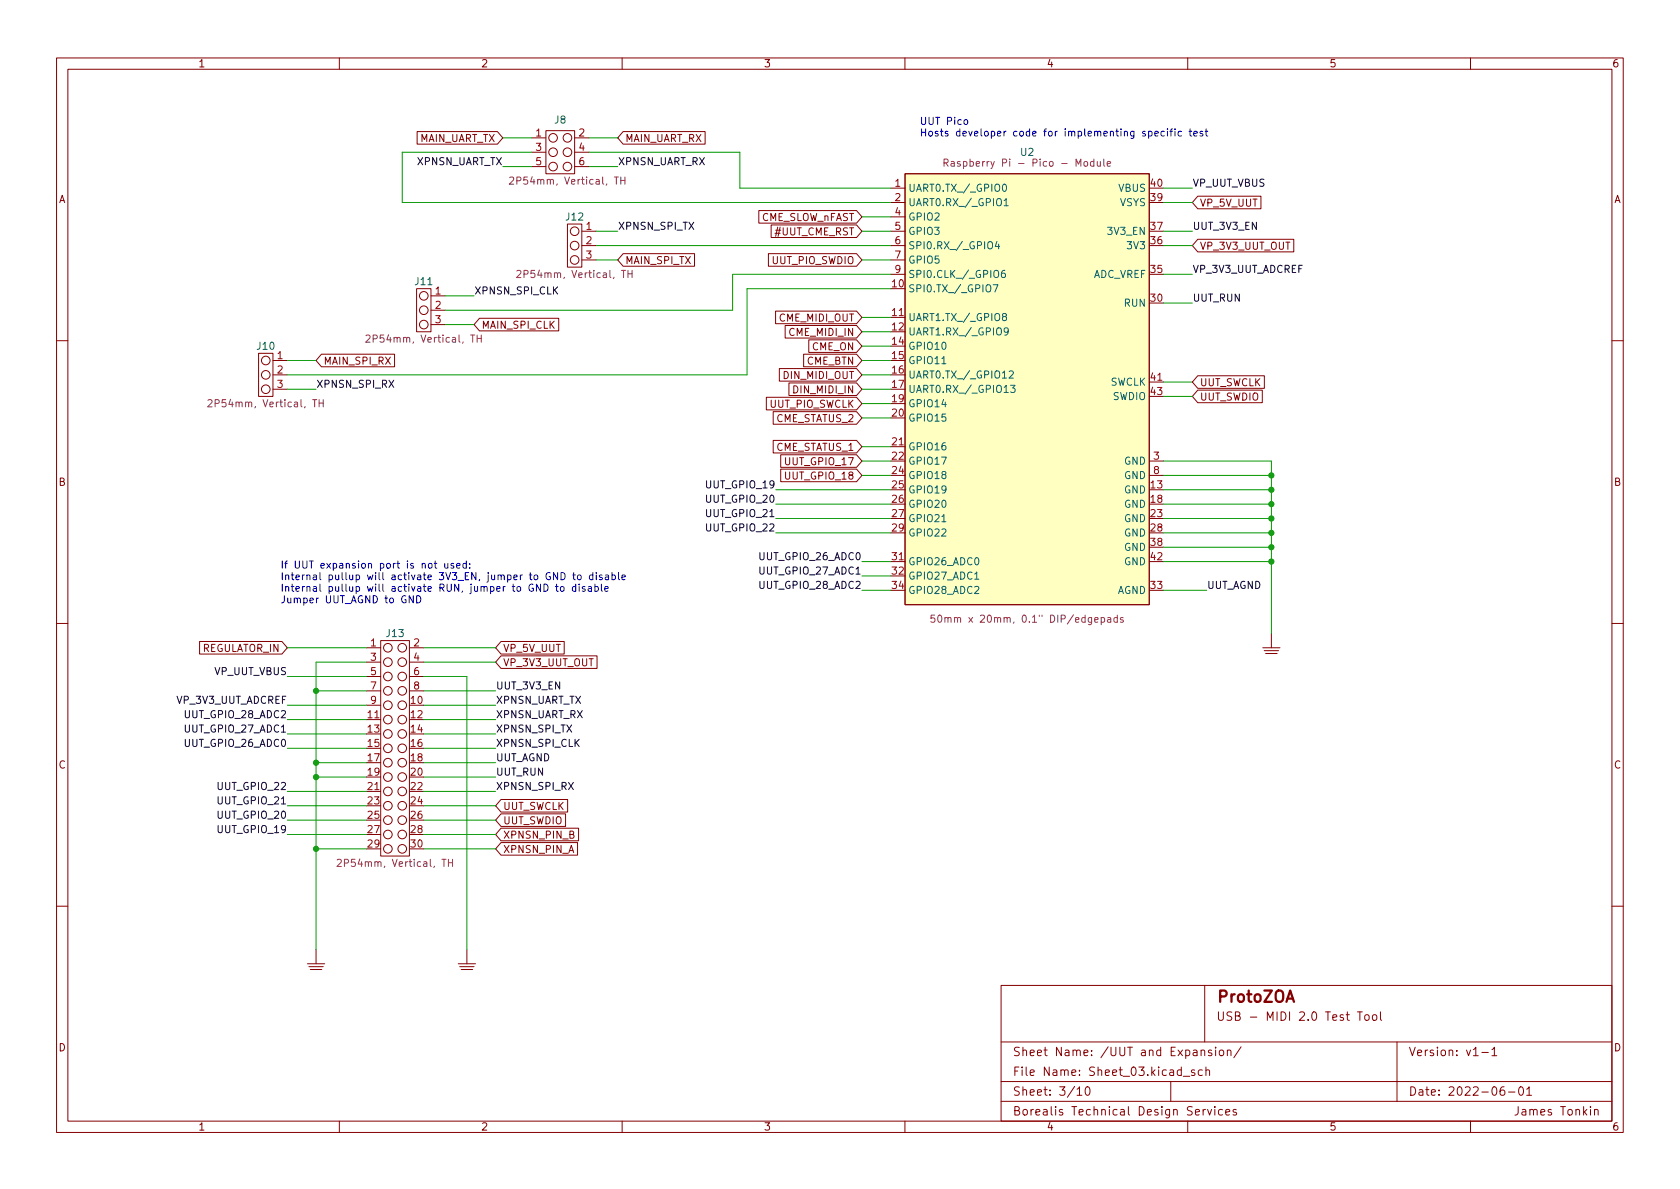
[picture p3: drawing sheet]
<svg xmlns="http://www.w3.org/2000/svg" width="297mm" height="210mm" viewBox="0 0 297 210" stroke-linecap="round" stroke-linejoin="round" font-family="sans-serif">
<g fill="none" stroke="#840000" stroke-width=".18">
<path d="M10 10.2h277v190.1h-277zM12 12.2h273v186.1h-273zM60 10.2v2M110 10.2v2M160 10.2v2M210 10.2v2M260 10.2v2M73.8 23.3h14.1l1 1.1-1 1.1h-14.1zM94 24.4h2.5M94 26.9h2.5M94 29.5h2.5M96.5 23.1h5.1v7.6h-5.1z"/>
<path d="M100.3 39.6h2.6v7.6h-2.6zM101.6 24.4h2.5M101.6 26.9h2.5M101.6 29.5h2.5M110.2 23.3h14.5v2.2h-14.5l-1-1.1zM134.2 37.2h17.2l1 1.1-1 1.2h-17.2zM136.3 39.8h15.1l1 1.1-1 1.1h-15.1zM157.5 33.3h2.5M157.5 35.8h2.5M157.5 38.3h2.5M160 30.7h43.2v76.2h-43.2zM211.8 34.7h11.1v2.2h-11.1l-1-1.1z"/>
<path d="M73.7 51h2.5v7.7h-2.5zM76.2 52.3h2.5M76.2 54.9h2.5M76.2 57.4h2.5M84.8 56.3h14v2.2h-14l-1-1.1zM102.9 40.9h2.5M102.9 43.4h2.5M102.9 46h2.5M110.2 44.9h12.6v2.2h-12.6l-1-1.1zM135.9 44.9h15.5l1 1.1-1 1.1h-15.5zM137.1 55h14.3l1 1.1-1 1.1h-14.3zM138.8 57.6h12.6l1 1.1-1 1.1h-12.6z"/>
<path d="M157.5 40.9h2.5M157.5 43.4h2.5M157.5 46h2.5M157.5 56.1h2.5M157.5 48.5h2.5M211.8 42.3h17v2.2h-17l-1-1.1zM10 60.2h2M45.7 62.5h2.6v7.6h-2.6zM48.3 63.7h2.5M48.3 66.3h2.5M48.3 68.8h2.5M56.8 62.6h13v2.3h-13l-.9-1.2z"/>
<path d="M135.5 70.3h15.9l1 1.1-1 1.1h-15.9zM136.7 72.8h14.7l1 1.1-1 1.1h-14.7zM136.7 77.9h14.7l1 1.1-1 1.1h-14.7zM137.8 65.2h13.6l1 1.1-1 1.1h-13.6zM139.5 67.7h11.9l1 1.1-1 1.1h-11.9zM142.1 62.6h9.3l1 1.1-1 1.2h-9.3zM143 60.1h8.4l1 1.1-1 1.1h-8.4zM157.5 79h2.5M203.2 67.6h2.5M211.8 69h11.4v2.2h-11.4l-1-1.1zM211.8 66.4h11.8v2.3h-11.8l-1-1.1zM285 60.2h2"/>
<path d="M138 80.4h13.4l1 1.1-1 1.1h-13.4zM138 83h13.4l1 1.1-1 1.1h-13.4zM157.5 99.3h2.5M203.2 81.5h2.5M203.2 84.1h2.5M10 110.2h2M35.3 113.4h14.5l1 1.1-1 1.2h-14.5zM64.8 114.5h2.5M64.8 117.1h2.5M64.8 119.6h2.5M67.3 113.3h5.1v38.1h-5.1zM72.4 114.5h2.5"/>
<path d="M72.4 117.1h2.5M72.4 119.6h2.5M88.6 116h17v2.2h-17l-1-1.1zM88.6 113.4h11.2v2.3h-11.2l-1-1.2zM223.3 114.5h3M223.5 115.1h2.6M223.8 115.6h2M224.8 112v2.5M285 110.2h2M64.8 127.2h2.5M64.8 139.9h2.5M64.8 122.2h2.5"/>
<path d="M64.8 124.7h2.5M72.4 122.2h2.5M88.6 149h13.5v2.2h-13.5l-1-1.1zM88.6 141.4h11.8v2.2h-11.8l-1-1.1zM88.6 143.9h11.4v2.2h-11.4l-1-1.1zM88.6 146.5h13.7v2.2h-13.7l-1-1.1zM10 160.2h2M54.4 170.4h3M54.6 170.9h2.5M54.9 171.4h2M55.9 167.9v2.5M81 170.4h3.1"/>
<path d="M81.3 170.9h2.5M81.5 171.4h2.1M82.5 167.9v2.5M177 174.3h108v24h-108zM213 174.3v10M240 178.9h.9M240.4 178.9v1.5M241.4 179.5l.4-.1 .3 .3v.4l-.3 .3h-.4l-.1-.3v-.4zM242.7 179.6l.2-.2 .5 .2v.5l-.1 .3h-.4l-.2-.1zM244.1 178.9v1.3l.2 .2M285 160.2h2M60 198.3v2"/>
<path d="M110 198.3v2M160 198.3v2M177 194.8h108M177 191.3h108M177 184.3h108M190.4 192.6l.5-.4v1.5M190.4 193.7h.9M192.1 192.3l.1-.1a.81 .81 0 0 1 .6 .6 .81 .81 0 0 1-.3 .8l-.1 .1a.81 .81 0 0 1-.6-.6 .81 .81 0 0 1 .3-.8zM207 191.3v3.5M209.2 190.3h1.2M210 198.3v2M211.2 189.3l-.3-.1-.3 .2 .1 .2 .5 .2v.3h-.6"/>
<path d="M212.4 185.8l.2-.1 .3 .1 .1 .9M212.6 189.3l-.5-.1-.2 .3v.4l.1 .2h.6M212.7 196.2v1M213.1 196.2l-.2 .1-.2 .2M213.2 189.3l.2-.1 .4 .1 .1 .9M213.2 188.7v1.5M213.5 196.2l.4 1 .3-1M214.2 185.8l-.3-.1-.3 .2 .1 .2 .5 .2v.3h-.6M214.8 195.7v.1M214.8 196.2v1M214.9 185.2v.1M214.9 185.7v1"/>
<path d="M215.7 185.8l.4-.1 .3 .3v.4l-.3 .3-.4-.1-.1-.2v-.4zM216.1 196.3l-.4-.1-.3 .3v.4l.2 .2h.5M216.7 196.7l.7-.2v-.2l-.5-.1-.2 .2 .1 .7h.6M217 185.8l.2-.1 .4 .1v.9M217 185.7v1M218.6 196.3l-.4-.1-.2 .2 .1 .2 .5 .2v.3h-.6M219.4 185.1l-1.3 1.9M247 184.3v10.5M260 198.3v2M262 186.1h1.1M263.8 185.6l.4-.4v1.5M263.8 186.7h.9"/>
<path d="M265.9 192.2a.59 .59 0 0 0-.7 .6v.6l.2 .2 .4 .1 .2-.2 .1-.5-.2-.2h-.4l-.3 .2M266.7 193.1h1.2M268.4 195.7v1.1a.48 .48 0 0 1-.5 .4M268.7 192.3l.2-.1a.8 .8 0 0 1 .5 .7 .8 .8 0 0 1-.5 .8 .99 .99 0 0 1-.2-1.4zM269.9 192.6l.5-.4v1.5M269.9 193.7h.9"/>
<circle cx="97.8" cy="24.4" r=".76"/>
<circle cx="97.8" cy="26.9" r=".76"/>
<circle cx="97.8" cy="29.5" r=".76"/>
<circle cx="100.3" cy="24.4" r=".76"/>
<circle cx="100.3" cy="26.9" r=".76"/>
<circle cx="100.3" cy="29.5" r=".76"/>
<circle cx="74.9" cy="52.3" r=".76"/>
<circle cx="74.9" cy="57.4" r=".76"/>
<circle cx="74.9" cy="54.9" r=".76"/>
<circle cx="101.6" cy="40.9" r=".76"/>
<circle cx="101.6" cy="46" r=".76"/>
<circle cx="101.6" cy="43.4" r=".76"/>
<circle cx="47" cy="66.3" r=".76"/>
<circle cx="47" cy="63.7" r=".76"/>
<circle cx="47" cy="68.8" r=".76"/>
<circle cx="68.6" cy="119.6" r=".76"/>
<circle cx="68.6" cy="114.5" r=".76"/>
<circle cx="68.6" cy="117.1" r=".76"/>
<circle cx="71.1" cy="114.5" r=".76"/>
<circle cx="71.1" cy="119.6" r=".76"/>
<circle cx="71.1" cy="117.1" r=".76"/>
<circle cx="68.6" cy="132.3" r=".76"/>
<circle cx="68.6" cy="129.8" r=".76"/>
<circle cx="68.6" cy="139.9" r=".76"/>
<circle cx="68.6" cy="127.2" r=".76"/>
<circle cx="68.6" cy="122.2" r=".76"/>
<circle cx="68.6" cy="134.9" r=".76"/>
<circle cx="68.6" cy="137.4" r=".76"/>
<circle cx="68.6" cy="124.7" r=".76"/>
<circle cx="71.1" cy="132.3" r=".76"/>
<circle cx="71.1" cy="139.9" r=".76"/>
<circle cx="71.1" cy="137.4" r=".76"/>
<circle cx="71.1" cy="124.7" r=".76"/>
<circle cx="71.1" cy="134.9" r=".76"/>
<circle cx="71.1" cy="129.8" r=".76"/>
<circle cx="71.1" cy="122.2" r=".76"/>
<circle cx="71.1" cy="127.2" r=".76"/>
<circle cx="68.6" cy="150.1" r=".76"/>
<circle cx="68.6" cy="145" r=".76"/>
<circle cx="68.6" cy="147.6" r=".76"/>
<circle cx="68.6" cy="142.5" r=".76"/>
<circle cx="71.1" cy="150.1" r=".76"/>
<circle cx="71.1" cy="145" r=".76"/>
<circle cx="71.1" cy="142.5" r=".76"/>
<circle cx="71.1" cy="147.6" r=".76"/>
</g>
<g fill="none" stroke="#840084" stroke-width=".18">
<path d="M90.1 31.4l.5-.1 .2 .4-.8 .9h.8M108.6 31.3h.7M109.8 31.3v1.3M109.8 31.9h.7M110.5 31.3v1.3M166.9 28.8l.6-.1 .1-.1v-.4l-.7-.1v1.3M167.2 28.8l.4 .6M168.2 28.6h.5v.8M168.7 28.9h-.4l-.2 .2 .2 .3 .4-.1M193.4 28.6h-.4l-.2 .2 .1 .5h.5M193.4 28.1v1.3M194 28.6l.1 .7 .3 .1 .2-.1"/>
<path d="M194.6 28.6v.8M195.2 28.1v1.1l.1 .2M195.8 29l.6-.1-.1-.3h-.4l-.1 .1v.6h.5M64.7 59.4l.5-.2 .2 .4-.8 .9h.8M83.2 59.2h.7M84.4 59.2v1.3M84.4 59.8h.7M85.1 59.2v1.3M91.4 47.9l.5-.1 .2 .4-.8 .9h.8M109.9 47.8h.7M111 47.8v1.3M111 48.4h.8"/>
<path d="M111.8 47.8v1.3M36.8 70.8l.5-.1 .2 .3-.8 .9h.8M55.3 70.7h.7M56.4 70.7v1.2M56.4 71.3h.7M57.1 70.7v1.2M165.3 108.8h-.7v.6l.2-.1h.4l.1 .2v.4l-.2 .1-.5-.1M165.9 108.9l.2-.1a.68 .68 0 0 1 .4 .6 .68 .68 0 0 1-.4 .6l-.2-.1-.1-.3zM194.7 109.3l.4-.1 .2 .2-.1 .6h-.5M195.9 109.3h.4l.1 .7M196.4 109.5l-.4 .1-.2 .1 .2 .3h.4M197.5 109.3l-.3-.1-.3 .2 .2 .6h.4"/>
<path d="M197.5 108.8v1.2M198.6 109.3l-.3-.1-.2 .2 .1 .2 .4 .1v.3h-.5M59.6 152.1l.5-.1 .3 .3-.8 .9h.8M78.1 152h.8M79.3 152v1.2M79.3 152.6h.7M80 152v1.2"/>
</g>
<path d="M160 30.7h43.2v76.2h-43.2z" fill="#ffffc2" stroke="#ffffc2" stroke-width=".18"/>
<g fill="none" stroke="#006464" stroke-width=".18">
<path d="M177.4 32.7l.1-.1a.68 .68 0 0 1 .5 .6 .68 .68 0 0 1-.5 .6l-.1-.1-.2-.3zM177.5 35.5l.4-.4v1.3M177.5 36.4h.8M175.6 50.4h.8l-.5 1.2M176.3 42.7l-.3 .9h.8M176.6 43.2v.8M177.5 56l-.3-.3 .1-.1 .2-.2 .3 .1 .2 .2-.1 .2-.5 .1-.2 .2v.3l.3 .2 .3-.1 .2-.1-.1-.4-.2-.1M177.7 47.8l-.4 .1a.86 .86 0 0 0 0 1.2l.4-.1 .1-.5-.3-.2h-.2l-.2 .2M178.3 58.5l-.3 .3h-.2l-.3-.3 .2-.5h.3l.2 .1a.84 .84 0 0 1-.3 1.1h-.2M166.5 64.3h.8M178.4 65.7l.5-.1 .3 .4-.8 .9h.8M178.7 68.1h.8l-.5 .5 .4 .1v.6l-.2 .1-.5-.1"/>
<path d="M166.5 92.3h.8M172.3 102.4h.8"/>
</g>
<g fill="none" stroke="#0000c2" stroke-width=".18">
<path d="M170.6 21.2h.3l.2 .2v.4l-.2 .2h-.3l-.2-.2zM203.1 23.3l.4-.1 .2 .3-.1 .5h-.5M204.2 23.6l.6-.1-.1-.2-.3-.1-.2 .2v.6h.5M205.9 23.3l-.4-.1-.2 .3 .1 .5h.5M206.4 22.8v.1M206.4 23.2v.9M206.8 23.2h.5M207.3 22.8l-.3 .2v1.1M207.8 22.8v.1M207.8 23.2v.9M208.9 23.3l-.4-.1-.2 .3 .1 .5h.5M210.2 23.2h.5"/>
<path d="M210.4 22.8v1.1l.3 .2M211.1 23.6l.6-.1-.1-.2-.3-.1-.2 .2v.6h.5M212.7 23.3l-.4-.1-.1 .2v.2l.5 .1v.3h-.5M213.1 23.2h.5M213.3 22.8v1.1l.3 .2M76.8 99.6h.4M76.9 99.2v1.1l.3 .2M78.6 99.6l.1 .8 .3 .1 .2-.1M79.2 99.6v.9M80.2 99.7l-.3-.1-.2 .2 .1 .2 .4 .1v.3h-.5M82.4 99.7l-.3-.1-.3 .3 .2 .5h.4M82.4 99.2v1.3"/>
<path d="M83 99.7v.1M73.1 105.3v1.3l-.8-1.3v1.3M73.7 105.3a.64 .64 0 0 1 .7 .7 .64 .64 0 0 1-.7 .6zM80.8 100.1l.6-.2-.1-.2-.4-.1-.1 .2v.6h.5M83 100.4v.1M96.2 103.3a.64 .64 0 0 1 .7 .6 .64 .64 0 0 1-.7 .7zM98.2 103.7h.5M98.4 103.3v1.1l.3 .2M99.2 101.2a.64 .64 0 0 1 .7 .7 .64 .64 0 0 1-.7 .6zM99.2 103.8l.3-.1 .2 .3v.3l-.2 .3-.3-.1-.1-.2zM101.3 101.7h.4M101.4 101.2v1.1l.3 .2"/>
<path d="M101.8 103.8l-.4-.1-.2 .3 .1 .5h.5M101.8 103.3v1.3M102.2 101.7h.3l.3 .2v.4l-.3 .2h-.3l-.1-.2zM102.4 103.3v.1M102.4 103.7v.9M103.4 103.8l-.3-.1-.2 .2 .1 .2 .4 .1v.3h-.5M104 103.8h.5l.1 .8M104.6 104l-.4 .1-.2 .2 .2 .3 .4-.1M104.8 101.7h-.3l-.3 .2 .1 .6h.5M104.8 101.2v1.3M105.2 103.8l.3-.1 .3 .3-.1 .5h-.5M105.2 103.3v1.3"/>
<path d="M105.4 101.2v.2M105.4 101.7v.8M106.3 103.3v1.1l.2 .2M106.5 101.7h-.3l-.2 .2v.1l.5 .2v.3h-.5M106.9 104.1l.6-.1v-.2l-.4-.1-.2 .2 .1 .6h.5M107.1 101.7h.4l.1 .8M107.6 102h-.4l-.2 .2 .2 .3h.4M108.2 101.7h.4l.2 .2-.1 .6h-.5M108.2 101.2v1.3M109.4 101.2v1.1l.1 .2M110 102.1l.6-.1-.1-.3h-.4l-.1 .2v.6h.5"/>
</g>
<g fill="none" stroke="#009600" stroke-width=".18">
<path d="M88.9 24.4h5.1M88.9 29.5h5.1M94 26.9h-22.9v8.9h86.4M104.1 24.4h5.1M104.1 26.9h26.7v6.4h26.7M104.1 29.5h5.1M152.4 38.3h5.1M205.7 33.3h5.1M205.7 35.8h5.1M78.7 57.4h5.1M78.7 52.3h5.1M105.4 46h3.8"/>
<path d="M105.4 40.9h3.8M105.4 43.4h52.1M152.4 46h5.1M152.4 56.1h5.1M152.4 58.7h5.1M152.4 40.9h5.1M157.5 51h-25.4v15.3h-81.3M157.5 48.5h-28v6.4h-50.8M205.7 40.9h5.1M205.7 43.4h5.1M205.7 48.5h5.1M205.7 53.6h5.1"/>
<path d="M50.8 63.7h5.1M50.8 68.8h5.1M152.4 63.7h5.1M152.4 68.8h5.1M152.4 61.2h5.1M152.4 66.3h5.1M152.4 71.4h5.1M152.4 73.9h5.1M152.4 79h5.1M205.7 67.6h5.1M205.7 70.1h5.1M137.2 91.7h20.3"/>
<path d="M137.2 94.2h20.3M137.2 89.1h20.3M137.2 86.6h20.3M152.4 81.5h5.1M152.4 84.1h5.1M152.4 99.3h5.1M205.7 81.5h19.1v30.5M205.7 91.7h19.1M205.7 84.1h19.1M205.7 99.3h19.1M205.7 94.2h19.1M205.7 96.8h19.1"/>
<path d="M205.7 89.1h19.1M205.7 86.6h19.1M50.8 119.6h14M50.8 114.5h14M64.8 117.1h-8.9v50.8M74.9 119.6h7.6v48.3M74.9 117.1h12.7M74.9 114.5h12.7M152.4 101.8h5.1M152.4 104.4h5.1M205.7 104.4h7.7M50.8 139.9h14"/>
<path d="M50.8 132.3h14M50.8 127.2h14M50.8 124.7h14M50.8 129.8h14M55.9 137.4h8.9M55.9 134.9h8.9M55.9 122.2h8.9M74.9 139.9h12.7M74.9 132.3h12.7M74.9 137.4h12.7M74.9 134.9h12.7M74.9 122.2h12.7"/>
<path d="M74.9 127.2h12.7M74.9 124.7h12.7M74.9 129.8h12.7M50.8 147.6h14M50.8 145h14M50.8 142.5h14M55.9 150.1h8.9M74.9 147.6h12.7M74.9 145h12.7M74.9 142.5h12.7M74.9 150.1h12.7"/>
</g>
<g fill="#009600" stroke="#009600" stroke-width=".18">
<circle cx="224.8" cy="96.8" r=".46"/>
<circle cx="224.8" cy="99.3" r=".46"/>
<circle cx="224.8" cy="84.1" r=".46"/>
<circle cx="224.8" cy="86.6" r=".46"/>
<circle cx="224.8" cy="91.7" r=".46"/>
<circle cx="224.8" cy="89.1" r=".46"/>
<circle cx="224.8" cy="94.2" r=".46"/>
<circle cx="55.9" cy="150.1" r=".46"/>
<circle cx="55.9" cy="122.2" r=".46"/>
<circle cx="55.9" cy="134.9" r=".46"/>
<circle cx="55.9" cy="137.4" r=".46"/>
</g>
<text font-size="2.8" fill="#840000" x="215" y="177.3">ProtoZOA</text>
<g font-size="2.1" fill="#840000">
<text x="215" y="180.5">USB - MIDI 2.0 Test Tool</text>
<text x="179" y="190.3">File Name: Sheet_03.kicad_sch</text>
<text x="179" y="186.8">Sheet Name: /UUT and Expansion/</text>
<text x="249" y="186.8">Version: v1-1</text>
<text x="179" y="193.8">Sheet: 3/10</text>
<text x="179" y="197.3">Borealis Technical Design Services</text>
<text x="249" y="193.8">Date: 2022-06-01</text>
<text x="269.1" y="197.3">James Tonkin</text>
</g>
<g font-size="1.8" fill="#840000">
<text x="35" y="11.9">1</text>
<text x="85" y="11.9">2</text>
<text x="135" y="11.9">3</text>
<text x="185" y="11.9">4</text>
<text x="235" y="11.9">5</text>
<text x="285" y="11.9">6</text>
<text x="74" y="25.1">MAIN_UART_TX</text>
<text x="110.5" y="25.1">MAIN_UART_RX</text>
<text x="10.3" y="35.9">A</text>
<text x="285.3" y="35.9">A</text>
<text x="134.2" y="39.1">CME_SLOW_nFAST</text>
<text x="137.1" y="41.6">#UUT_CME_RST</text>
<text x="212.1" y="36.5">VP_5V_UUT</text>
<text x="110.5" y="46.7">MAIN_SPI_TX</text>
<text x="136.5" y="46.7">UUT_PIO_SWDIO</text>
<text x="212.1" y="44.2">VP_3V3_UUT_OUT</text>
<text x="85.1" y="58.1">MAIN_SPI_CLK</text>
<text x="137.8" y="56.9">CME_MIDI_OUT</text>
<text x="139.7" y="59.4">CME_MIDI_IN</text>
<text x="57.1" y="64.5">MAIN_SPI_RX</text>
<text x="142.6" y="64.5">CME_BTN</text>
<text x="143.6" y="61.9">CME_ON</text>
<text x="138.6" y="67">DIN_MIDI_OUT</text>
<text x="140.6" y="69.6">DIN_MIDI_IN</text>
<text x="212.1" y="70.8">UUT_SWDIO</text>
<text x="212.1" y="68.3">UUT_SWCLK</text>
<text x="136" y="72.1">UUT_PIO_SWCLK</text>
<text x="137.2" y="74.6">CME_STATUS_2</text>
<text x="137.2" y="79.7">CME_STATUS_1</text>
<text x="139.1" y="82.3">UUT_GPIO_17</text>
<text x="10.3" y="85.9">B</text>
<text x="139.1" y="84.8">UUT_GPIO_18</text>
<text x="285.3" y="85.9">B</text>
<text x="35.6" y="115.3">REGULATOR_IN</text>
<text x="88.9" y="117.8">VP_3V3_UUT_OUT</text>
<text x="88.9" y="115.3">VP_5V_UUT</text>
<text x="10.3" y="135.9">C</text>
<text x="285.3" y="135.9">C</text>
<text x="88.9" y="143.2">UUT_SWCLK</text>
<text x="88.9" y="145.8">UUT_SWDIO</text>
<text x="88.9" y="148.3">XPNSN_PIN_B</text>
<text x="88.9" y="150.8">XPNSN_PIN_A</text>
<text x="10.3" y="185.9">D</text>
<text x="285.3" y="185.9">D</text>
<text x="35" y="199.9">1</text>
<text x="85" y="199.9">2</text>
<text x="135" y="199.9">3</text>
<text x="185" y="199.9">4</text>
<text x="235" y="199.9">5</text>
<text x="285" y="199.9">6</text>
</g>
<g font-size="1.8" fill="#006464">
<text x="98.1" y="21.8">J8</text>
<text x="180.5" y="27.6">U2</text>
<text x="160.5" y="33.9">UART0.TX_/_GPIO0</text>
<text x="197.8" y="33.9">VBUS</text>
<text x="100.1" y="39">J12</text>
<text x="160.5" y="36.4">UART0.RX_/_GPIO1</text>
<text x="160.5" y="39">GPIO2</text>
<text x="160.5" y="41.5">GPIO3</text>
<text x="196.1" y="41.5">3V3_EN</text>
<text x="198" y="36.4">VSYS</text>
<text x="160.5" y="44.1">SPI0.RX_/_GPIO4</text>
<text x="160.5" y="46.6">GPIO5</text>
<text x="199.5" y="44.1">3V3</text>
<text x="73.5" y="50.4">J11</text>
<text x="160.5" y="51.7">SPI0.TX_/_GPIO7</text>
<text x="160.5" y="49.1">SPI0.CLK_/_GPIO6</text>
<text x="193.2" y="49.1">ADC_VREF</text>
<text x="160.5" y="56.8">UART1.TX_/_GPIO8</text>
<text x="160.5" y="59.3">UART1.RX_/_GPIO9</text>
<text x="198.9" y="54.2">RUN</text>
<text x="45.5" y="61.8">J10</text>
<text x="160.5" y="61.8">GPIO10</text>
<text x="160.5" y="64.4">GPIO11</text>
<text x="160.5" y="66.9">UART0.TX_/_GPIO12</text>
<text x="160.5" y="69.5">UART0.RX_/_GPIO13</text>
<text x="196.2" y="68.2">SWCLK</text>
<text x="196.7" y="70.7">SWDIO</text>
<text x="160.5" y="72">GPIO14</text>
<text x="160.5" y="74.5">GPIO15</text>
<text x="160.5" y="79.6">GPIO16</text>
<text x="160.5" y="82.2">GPIO17</text>
<text x="198.8" y="82.2">GND</text>
<text x="160.5" y="84.7">GPIO18</text>
<text x="160.5" y="87.2">GPIO19</text>
<text x="160.5" y="89.8">GPIO20</text>
<text x="198.8" y="87.2">GND</text>
<text x="198.8" y="89.8">GND</text>
<text x="198.8" y="84.7">GND</text>
<text x="160.5" y="92.3">GPIO21</text>
<text x="160.5" y="94.9">GPIO22</text>
<text x="198.8" y="92.3">GND</text>
<text x="198.8" y="94.9">GND</text>
<text x="160.5" y="99.9">GPIO26_ADC0</text>
<text x="198.8" y="97.4">GND</text>
<text x="198.8" y="99.9">GND</text>
<text x="160.5" y="102.5">GPIO27_ADC1</text>
<text x="160.5" y="105">GPIO28_ADC2</text>
<text x="197.5" y="105">AGND</text>
<text x="68.4" y="112.6">J13</text>
</g>
<g font-size="1.8" fill="#0000c2">
<text x="162.6" y="22.1">UUT Pico</text>
<text x="162.6" y="24.1">Hosts developer code for implementing specific test</text>
<text x="49.5" y="100.5">If UUT expansion port is not used:</text>
<text x="49.5" y="102.6">Internal pullup will activate 3V3_EN, jumper to GND to disable</text>
<text x="49.5" y="104.6">Internal pullup will activate RUN, jumper to GND to disable</text>
<text x="49.5" y="106.7">Jumper UUT_AGND to GND</text>
</g>
<g font-size="1.8" fill="#0f0f0f">
<text x="73.7" y="29.2">XPNSN_UART_TX</text>
<text x="109.2" y="29.2">XPNSN_UART_RX</text>
<text x="210.8" y="33">VP_UUT_VBUS</text>
<text x="109.2" y="40.6">XPNSN_SPI_TX</text>
<text x="210.8" y="40.6">UUT_3V3_EN</text>
<text x="83.8" y="52.1">XPNSN_SPI_CLK</text>
<text x="210.8" y="53.3">UUT_RUN</text>
<text x="210.8" y="48.2">VP_3V3_UUT_ADCREF</text>
<text x="55.9" y="68.6">XPNSN_SPI_RX</text>
<text x="125.2" y="88.9">UUT_GPIO_20</text>
<text x="125.2" y="86.3">UUT_GPIO_19</text>
<text x="125.2" y="94">UUT_GPIO_22</text>
<text x="125.2" y="91.4">UUT_GPIO_21</text>
<text x="134.6" y="99">UUT_GPIO_26_ADC0</text>
<text x="134.6" y="101.6">UUT_GPIO_27_ADC1</text>
<text x="134.6" y="104.1">UUT_GPIO_28_ADC2</text>
<text x="213.4" y="104.1">UUT_AGND</text>
<text x="37.9" y="119.4">VP_UUT_VBUS</text>
<text x="31.3" y="124.4">VP_3V3_UUT_ADCREF</text>
<text x="87.6" y="124.4">XPNSN_UART_TX</text>
<text x="87.6" y="121.9">UUT_3V3_EN</text>
<text x="33" y="127">UUT_GPIO_28_ADC2</text>
<text x="33" y="129.5">UUT_GPIO_27_ADC1</text>
<text x="87.6" y="129.5">XPNSN_SPI_TX</text>
<text x="87.6" y="127">XPNSN_UART_RX</text>
<text x="33" y="132.1">UUT_GPIO_26_ADC0</text>
<text x="87.6" y="137.1">UUT_RUN</text>
<text x="87.6" y="132.1">XPNSN_SPI_CLK</text>
<text x="87.6" y="134.6">UUT_AGND</text>
<text x="38.8" y="142.2">UUT_GPIO_21</text>
<text x="38.8" y="139.7">UUT_GPIO_22</text>
<text x="87.6" y="139.7">XPNSN_SPI_RX</text>
<text x="38.8" y="147.3">UUT_GPIO_19</text>
<text x="38.8" y="144.8">UUT_GPIO_20</text>
</g>
<g font-size="1.8" fill="#a90000">
<text x="94.8" y="24.1">1</text>
<text x="94.8" y="26.7">3</text>
<text x="94.8" y="29.2">5</text>
<text x="102.4" y="24.1">2</text>
<text x="102.4" y="26.7">4</text>
<text x="102.4" y="29.2">6</text>
<text x="158.3" y="33">1</text>
<text x="158.3" y="35.6">2</text>
<text x="203.5" y="35.6">39</text>
<text x="203.5" y="33">40</text>
<text x="103.6" y="40.6">1</text>
<text x="158.3" y="38.1">4</text>
<text x="158.3" y="40.6">5</text>
<text x="203.5" y="40.6">37</text>
<text x="103.6" y="43.2">2</text>
<text x="103.6" y="45.7">3</text>
<text x="158.3" y="43.2">6</text>
<text x="158.3" y="45.7">7</text>
<text x="203.5" y="43.2">36</text>
<text x="77" y="52.1">1</text>
<text x="157.8" y="50.8">10</text>
<text x="158.3" y="48.3">9</text>
<text x="203.5" y="53.3">30</text>
<text x="203.5" y="48.3">35</text>
<text x="77" y="54.6">2</text>
<text x="77" y="57.1">3</text>
<text x="157.8" y="55.9">11</text>
<text x="157.8" y="58.4">12</text>
<text x="49" y="63.5">1</text>
<text x="157.8" y="61">14</text>
<text x="157.8" y="63.5">15</text>
<text x="49" y="66">2</text>
<text x="49" y="68.6">3</text>
<text x="157.8" y="66">16</text>
<text x="157.8" y="68.6">17</text>
<text x="157.8" y="71.1">19</text>
<text x="203.5" y="67.3">41</text>
<text x="203.5" y="69.8">43</text>
<text x="157.8" y="73.7">20</text>
<text x="157.8" y="78.7">21</text>
<text x="157.8" y="81.3">22</text>
<text x="157.8" y="83.8">24</text>
<text x="204" y="81.3">3</text>
<text x="204" y="83.8">8</text>
<text x="157.8" y="86.4">25</text>
<text x="157.8" y="88.9">26</text>
<text x="203.5" y="86.4">13</text>
<text x="203.5" y="88.9">18</text>
<text x="157.8" y="91.4">27</text>
<text x="157.8" y="94">29</text>
<text x="203.5" y="91.4">23</text>
<text x="203.5" y="94">28</text>
<text x="157.8" y="99.1">31</text>
<text x="157.8" y="101.6">32</text>
<text x="203.5" y="96.5">38</text>
<text x="203.5" y="99.1">42</text>
<text x="157.8" y="104.1">34</text>
<text x="203.5" y="104.1">33</text>
<text x="65.5" y="114.3">1</text>
<text x="65.5" y="116.8">3</text>
<text x="65.5" y="119.4">5</text>
<text x="73.2" y="114.3">2</text>
<text x="73.2" y="116.8">4</text>
<text x="73.2" y="119.4">6</text>
<text x="65.5" y="121.9">7</text>
<text x="65.5" y="124.5">9</text>
<text x="72.7" y="124.5">10</text>
<text x="73.2" y="121.9">8</text>
<text x="65.1" y="127">11</text>
<text x="65.1" y="129.5">13</text>
<text x="72.7" y="127">12</text>
<text x="72.7" y="129.5">14</text>
<text x="65.1" y="132.1">15</text>
<text x="65.1" y="134.6">17</text>
<text x="65.1" y="137.2">19</text>
<text x="72.7" y="132.1">16</text>
<text x="72.7" y="134.6">18</text>
<text x="72.7" y="137.2">20</text>
<text x="65.1" y="139.7">21</text>
<text x="65.1" y="142.2">23</text>
<text x="72.7" y="139.7">22</text>
<text x="72.7" y="142.2">24</text>
<text x="65.1" y="144.8">25</text>
<text x="65.1" y="147.3">27</text>
<text x="65.1" y="149.9">29</text>
<text x="72.7" y="144.8">26</text>
<text x="72.7" y="147.3">28</text>
<text x="72.7" y="149.9">30</text>
</g>
<g font-size="1.8" fill="#840084">
<text x="169.6" y="29.5">Raspberry Pi - Pico - Module</text>
<text x="91.3" y="32.6">2P54mm, Vertical, TH</text>
<text x="92.6" y="49.1">2P54mm, Vertical, TH</text>
<text x="65.9" y="60.6">2P54mm, Vertical, TH</text>
<text x="38" y="72">2P54mm, Vertical, TH</text>
<text x="167.3" y="110.1">50mm x 20mm, 0.1&quot; DIP/edgepads</text>
<text x="60.9" y="153.3">2P54mm, Vertical, TH</text>
</g>
</svg>
